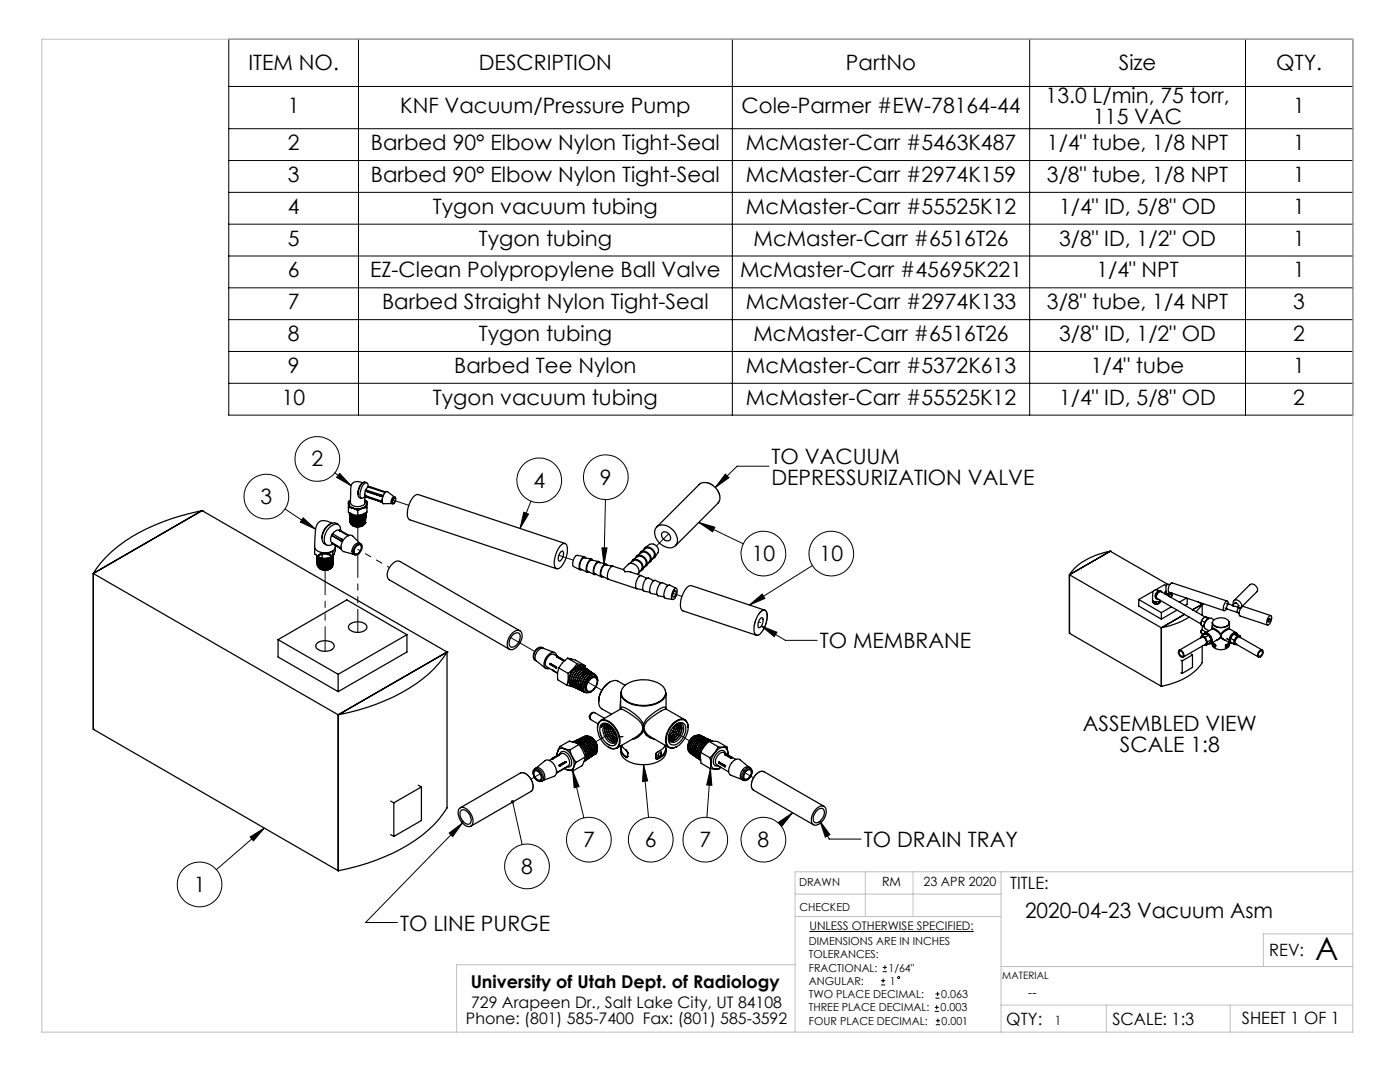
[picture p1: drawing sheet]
<svg xmlns="http://www.w3.org/2000/svg" width="279mm" height="216mm" viewBox="0 0 279 216" stroke-linecap="round" stroke-linejoin="round" font-family="sans-serif">
<g fill="none" stroke="#000" stroke-width=".2">
<path d="M45.6 7.8h224.4v75h-224.4zM45.6 17.3h224.4M71.5 7.8v75M146.2 7.8v75M205.5 7.8v75M248.6 7.8v75M45.6 25.7h224.4M45.6 32h224.4M45.6 38.4h224.4M45.6 44.7h224.4M45.6 51.1h224.4M45.6 57.4h224.4"/>
<path d="M45.6 63.8h224.4M45.6 70.1h224.4M45.6 76.5h224.4M66.8 94.3l3.3 2.6M67.8 94.5l2.3 2.4-2.9-1.7zM106 100l-2.2 5.4M120.8 99.7l-.3 12.9M144.7 94.6l.8 .7-2.7 2zM153.5 93h-6.4l-4.3 4.3M56.9 101.6l6.1 4M60.5 103.3l2.5 2.3-3.1-1.4zM104.5 102.2l1 .4-1.7 2.8z"/>
<path d="M120.1 109.3h1l-.6 3.3zM139.5 104.2l8.8 4.3M139.5 104.2l3.2 1-.5 .9zM162.1 112.9l-12.5 7.8M149.6 120.7l2.5-2.2 .5 .9zM151.9 124.9l4.8 2.9h6.4M151.9 124.9l3.1 1.3-.5 .8zM102.3 160l1.9 8.5M114.3 153.8l1.3 3.2-1 .2zM114.3 153.8l2.2 9.4M128.4 152.6l.9 3.2-1.1 .1zM128.4 152.6l1 10.5"/>
<path d="M141.8 153.4l-.7 9.7M141.8 153.4l.3 3.3-1.1-.1zM49.9 167l2.8-1.8-2.1 2.6zM52.7 165.2l-9.5 8.3M89.6 166.2l2.7-2-2 2.7zM92.3 164.2l-19.3 19.9h6.3M155.4 164l2.8-1.8-2.1 2.6zM158.2 162.2l-2.6 2.3M163.7 163.9l1.8 3.5h6.3M163.7 163.9l1.9 2.6-.9 .5zM161.5 185.9h32.8M175.8 196.5h.9"/>
<path d="M175.8 195.7h.9M176.2 193.9h.8M176.2 193h.8M176.2 195.3v.8M176.6 192.6v.9M186.7 199.2h.8M186.7 198.3h.8M187.1 197.9v.9M186.5 201.8h.9M186.5 201h.9M186.8 204.5h.8M186.8 203.7h.8"/>
<path d="M186.9 200.6v.8M187.2 203.2v.9"/>
<circle cx="53.2" cy="99.1" r="4.5"/>
<circle cx="63.3" cy="91.6" r="4.5"/>
<circle cx="107.6" cy="95.8" r="4.4"/>
<circle cx="120.9" cy="95.2" r="4.5"/>
<circle cx="152.4" cy="110.5" r="4.5"/>
<circle cx="165.9" cy="110.5" r="4.5"/>
<circle cx="39.8" cy="176.5" r="4.5"/>
<circle cx="105.2" cy="172.9" r="4.5"/>
<circle cx="117.5" cy="167.5" r="4.5"/>
<circle cx="129.9" cy="167.5" r="4.5"/>
<circle cx="140.8" cy="167.5" r="4.5"/>
<circle cx="152.4" cy="167.5" r="4.5"/>
<circle cx="179.4" cy="195.1" r=".21"/>
</g>
<g fill="none" stroke="#c0c0c0" stroke-width=".2">
<path d="M8.4 7.8h261.6v198.2h-261.6zM158.7 178.4h41.1M172.7 174v8.9M182.2 174v8.9M199.8 174v32M270 174h-111.3v32M158.7 182.9h41.1M158.7 192.5h-67.6v13.5M199.8 192.9h70.2M270 186.3h-17.9v6.6M199.8 200.6h70.2M220.8 200.6v5.4"/>
<path d="M245.5 200.6v5.4"/>
</g>
<path d="M49.9 167l2.8-1.8-2.1 2.6zM102.1 159.7a.33 .33 0 0 0 0 .6 .33 .33 0 0 0 .5-.2 .33 .33 0 0 0-.4-.4l.1 .3-.1-.3zM114.3 153.8l1.3 3.2-1 .2zM128.4 152.6l.9 3.2-1.1 .1zM141.8 153.4l.3 3.3-1.1-.1zM155.4 164l2.8-1.8-2.1 2.6zM60.5 103.3l2.5 2.3-3.1-1.4zM67.8 94.5l2.3 2.4-2.9-1.7zM104.5 102.2l1 .4-1.7 2.8zM120.1 109.3h1l-.6 3.3zM149.6 120.7l2.5-2.2 .5 .9zM139.5 104.2l3.2 1-.5 .9zM151.9 124.9l3.1 1.3-.5 .8zM163.7 163.9l1.9 2.6-.9 .5zM144.7 94.6l.8 .7-2.7 2zM89.6 166.2l2.7-2-2 2.7z" fill="#000"/>
<g fill="none" stroke="#000" stroke-width=".25">
<path d="M70 99.9l-.2 .2a.94 .94 0 0 0 .9 1.4 2.56 2.56 0 0 0 2.3-.6l.2-.4-.4-.6M71.8 99.3l.3 .1M72.4 96.3a2.46 2.46 0 0 0-.9 2.4M72.4 96.3a1.53 1.53 0 0 0-2.3 .6l-.2 3.4M72.7 99h.3M72.8 99.1v1.2a1.58 1.58 0 0 1-2.2 .6l-.6-.3v-.4M72.8 99.8l.4 .2v.5M72.8 99.9l.4 .6M72.9 97.9l.1-.1 3.1 1 .1 .2h-.1l-3.1-1zM72.9 97.9l-.1 .7 .1 .5M73 98h.1M73 99h.1"/>
<path d="M73 99.1l3.2 1.1-.1-.1M73 99.1l3.1 1M73.1 98l3 1.1M73.1 99l3 1M73.1 99l-.1 .1M73.2 96.3l-.4-.1a1.36 1.36 0 0 0-1.1 1.2l-.2 .9a.92 .92 0 0 0 .3 1M73.3 97l.3 .2M73.5 97.2l-.1-.5-.2-.4a2.37 2.37 0 0 0-1.3 2.7l.2 .4a.67 .67 0 0 0 .8-.4M73.6 97.2l-.4 .2-.2 .4M73.6 97.2h.1M73.6 97.2l.1 .1M73.7 97.3l3.1 .9"/>
<path d="M73.8 97.1l-.2 .1M73.8 97.1l3 1M73.8 97.1l-.1 .2M76.1 99v.1M76.1 100h.2M76.1 100v.1M76.2 98.8l-.1 .3M76.8 98.2v.1M76.8 98.1l.1 .1M76.8 98.1v.1M78.6 99.3l.2-.1a.87 .87 0 0 1-.4 1.3l-.1-.5zM78.6 99.4l.1-.1a.7 .7 0 0 1-.3 1.1v-.4z"/>
<path d="M78.7 99.1l-1.4-1a1.62 1.62 0 0 0-1.1 1.8l.1 .3 .2 .3h1.7M78.8 99.2a.78 .78 0 0 0-.7 .4 .78 .78 0 0 0 .1 .9h.2M18.6 114.4v31.1M40.3 101.9h.1M40.3 101.9a39.5 39.5 0 0 0-18 8.1 18.7 18.7 0 0 0-3.7 4.4M40.3 101.9l-21.7 12.5 48.9 28.2M40.3 101.9l48.9 28.2M40.3 101.9l-21.7 12.5M62.8 109.6v.9l.9 .7 .6 .2M62.8 109.6h.2M62.9 109.4l-.1 .2M63.2 110.8a1.91 1.91 0 0 0 2.5 .6l.7-.5"/>
<path d="M63.2 110.9v.1M63.3 110.9a2.26 2.26 0 0 0 2.9 .2M63.3 112.2v.1M63.3 112.3a1.04 1.04 0 0 0 1.3 1 1.51 1.51 0 0 0 1.8-.9M63.3 112.4a2.11 2.11 0 0 0 2.8 .2M63.3 112.1l.4 .5M63.3 112.7v.1M63.4 112.8a1.83 1.83 0 0 0 2.7 .3M63.4 113a1.91 1.91 0 0 0 2.9 .2M63.6 111.8a1.8 1.8 0 0 0 2.7-.1v-.4a1.83 1.83 0 0 0-2.9-.1l.3 .8M63.6 112.4l.2 .2M63.8 113.5l.9 .3 1.1-.2-.3 .1h-.3l.7-.2"/>
<path d="M64 110.2l.3 .3M64.3 112a1.93 1.93 0 0 0 2-.7 1.37 1.37 0 0 0-1.7-1l-1.1 .4-.1 .4 .2 .3 .9 .7M64.3 110.5v.9M64.8 110.3l-.5 .2M65.3 113.5h-1M65.3 113h-1M65.3 113.2l-1 .1M65.8 104.6a3.1 3.1 0 0 0-1.5 2.7M66 110.1h.4M66.1 113.1l-.1 .2zM66.1 112.7v.1M66.2 106.8l-.1 .1a1.24 1.24 0 0 0 .2 1.4"/>
<path d="M66.3 108.3h.1M66.3 104.4a2.17 2.17 0 0 0-2.9 .1l-.4 1.3-.2 3.3a1.2 1.2 0 0 0 1.2 1.1 2.8 2.8 0 0 0 2.8-.7l.1-.4M66.3 106.9a.18 .18 0 0 1-.1-.2 .18 .18 0 0 1 .3-.1l1.7 1M66.3 108.4l1.7 1.1M66.3 108.3l-.1 .1M66.3 106.9l1.8 1M66.3 106.9h.1M66.4 108.3l1.7 1.1-.1 .1M66.4 108.3l-.1 .1M66.4 111.1l-1.1 .3h-1M66.4 112.9l-.1 .3zM66.4 112.6a1.8 1.8 0 0 1-2.6 .7l-.3-.2-.1-.5"/>
<path d="M66.4 110.1v1M66.4 112.2a1.55 1.55 0 0 1-2 1 1.04 1.04 0 0 1-1.1-.8M66.4 112.1a1.84 1.84 0 0 1-3.1 .1v-.1M66.4 111.7a1.29 1.29 0 0 1-1.6 1.1 1.36 1.36 0 0 1-1.5-.8v.1M66.4 112.6l-.3 .5M66.4 112.6h.1M66.5 111.6a1.89 1.89 0 0 1-3.2 .3v-.2a1.5 1.5 0 0 0 2.1 .8 1.13 1.13 0 0 0 1.1-.9M66.5 111.2a1.38 1.38 0 0 1-1.9 1.1 1.18 1.18 0 0 1-1.3-1M66.5 112.1l-.4 .5M66.5 111.8a1.79 1.79 0 0 1-2.8 .8M66.5 109.9l-.1 .2M66.5 111.3a1.93 1.93 0 0 1-3.2 .3l-.1-.2"/>
<path d="M66.5 111.1a1.97 1.97 0 0 1-3.3 .2v-.1M66.5 111.6h.1M66.5 110.9a1.72 1.72 0 0 1-2.2 1.1 .96 .96 0 0 1-1-.8M66.5 110.8a2 2 0 0 1-3.2 .4l-.1-.3a1.33 1.33 0 0 0 1.6 .9 1.79 1.79 0 0 0 1.7-.8M66.5 110.8v.2M66.5 111.1h.1M66.9 109.2v.7l-.5 1.2M66.9 108.9l.1 .2M67.5 104.7a1.51 1.51 0 0 0-2.3 .5 2.65 2.65 0 0 0-.6 3.2l.6 .3M67.7 105.8h.1M67.7 105.8l.1 .1M67.7 105.8a1.37 1.37 0 0 0-1.4 .8"/>
<path d="M67.7 105.8v.1M67.8 105.9l1.7 1 .1-.1M67.8 105.8h-.1M67.8 105.8v.1M67.8 105.8l1.8 1M68 105.9a1.01 1.01 0 0 0-.4-1.2 1.01 1.01 0 0 0-1.2 .1 3.3 3.3 0 0 0-1.6 3.6 1.08 1.08 0 0 0 1.6 .1M68.2 107.6l.1 .1-.2 .2M68.2 107.6a.18 .18 0 0 1 0 .2 .18 .18 0 0 1-.2 .1h.1M69.5 100.5a1.13 1.13 0 0 0 .9 .9M69.5 100l.5-.2-.5 .7zM69.5 101.3v.9l.9 .5 1 .1M69.5 101.3l.9 .1"/>
<path d="M69.5 100.5v.8M69.6 106.8h.1M69.7 102.3v.1M69.7 102.9a1.61 1.61 0 0 0 2.2 .8 1.08 1.08 0 0 0 1.1-1 1.63 1.63 0 0 1-2 1 1.2 1.2 0 0 1-1.2-.8M69.7 102.4a1.77 1.77 0 0 0 2.5 .7M69.8 103.1v.1M69.8 102.3a2.3 2.3 0 0 0 3.1 .1M69.8 103.4h.1M69.8 103.6h.1M69.9 103.6a1.64 1.64 0 0 0 2.1 .8 1.11 1.11 0 0 0 1-.9 1.3 1.3 0 0 1-1.5 1 1.28 1.28 0 0 1-1.6-.9zM70.4 104.9l.7 .3 1.2-.2M70.4 101.4a2.56 2.56 0 0 0 1.9 0"/>
<path d="M70.4 101.4l1 .5M71.1 108.8a.66 .66 0 0 1 1.1 0 1.75 1.75 0 0 1-1.3 2 1.08 1.08 0 0 1 0-1.7zM71.1 109l.5-.3h.3a1.19 1.19 0 0 1-1 1.9 1.1 1.1 0 0 1 .2-1.6zM71.4 101.9v.9M71.8 108.4l-1.4-1.4a1.22 1.22 0 0 0-1.7 .5l-.3 .4a1.45 1.45 0 0 0 .2 2.2l2 .5M71.9 103.9l-.9 .1M72 108.5a.92 .92 0 0 0-1.4 .4l-.2 .4a.86 .86 0 0 0 .4 1.4M72.3 105h.1M72.3 104.9l-.2 .2 .2-.1M72.3 101.4l-.9 .5M72.5 104.9h-.1M72.8 102.6l-.6 .5"/>
<path d="M72.9 104.4a1.94 1.94 0 0 1-2.8 .2M72.9 104.3h.1M72.9 103.9a1.4 1.4 0 0 1-1.8 1 1.33 1.33 0 0 1-1.2-.8v.1M72.9 104.3v.1M72.9 104.2v.2M73 103.6a1.64 1.64 0 0 1-2.2 1 .94 .94 0 0 1-.9-.8M73 104a1.82 1.82 0 0 1-3.1 .4v-.2M73 103.8a1.8 1.8 0 0 1-2.7 .7l-.4-.6M73 103.3a1.88 1.88 0 0 1-3.2 .1M73 103a1.9 1.9 0 0 1-3.2 .3v-.2M73 103.3a1.92 1.92 0 0 1-3.2 .2v-.1M73 103a1.89 1.89 0 0 1-2.8 .7l-.4-.5"/>
<path d="M73 103.3h.1M73 103.5h.1M73 102.3a1.35 1.35 0 0 1-1.8 1.1 1.26 1.26 0 0 1-1.4-1 2.41 2.41 0 0 0 3.1 0M73 103h.1M73.1 102.2a1.92 1.92 0 0 1-2.7 .8l-.4-.2-.3-.5M73.1 102.5h-.1a1.94 1.94 0 0 1-2.9 .7l-.4-.6M73.1 102.3a.97 .97 0 0 1-.9 .8M73.2 101.3l-.9 .1M73.2 100.5v1.7l-.9 .5-.9 .1M73.2 100.5a1.13 1.13 0 0 1-.9 .9M76.2 100.1v.1M111.8 108.9a.75 .75 0 0 1 1-.4 .75 .75 0 0 1 .4 .9 5.1 5.1 0 0 1-1.6 4 .54 .54 0 0 1-.9-.3 5.2 5.2 0 0 1 1.1-4.2z"/>
<path d="M112 110.1l.3-.1a1.5 1.5 0 0 1-.7 2 1.53 1.53 0 0 1 .4-1.9zM112.8 108.4l-29.5-9.7a3.7 3.7 0 0 0-2 3.4 1.63 1.63 0 0 0 .5 1.6l29.3 9.8M116.7 111.1l-1.5-.3a1.78 1.78 0 0 0-.8 2.2l1.4 .7M116.9 111.3l-.2-.2a2.06 2.06 0 0 0-.9 2.6h.3M118.1 111.5l-1.5-.2a1.82 1.82 0 0 0-.7 2.2l1.3 .7M118.3 111.8l-.2-.3a2.08 2.08 0 0 0-.9 2.7l.3-.1M119.5 112l-1.5-.2a1.82 1.82 0 0 0-.7 2.2l1.3 .7M119.7 112.3l-.2-.3a2.02 2.02 0 0 0-.9 2.7l.4-.1M120.9 112.5l-1.5-.3a1.82 1.82 0 0 0-.7 2.2l1.3 .7M121.1 112.7l-.2-.2a2.05 2.05 0 0 0-1 2.5l.1 .1h.4M121.5 115.6l5.6 1.9M122.3 113l-1.5-.3a1.73 1.73 0 0 0-.7 2.2l1.3 .7"/>
<path d="M124.4 113.6l1-1a1.43 1.43 0 0 1 2.1 1.3v.3l-.2 .4M125.4 112.5l1-.6a1.3 1.3 0 0 1 1.3 .3 1.3 1.3 0 0 1 .4 1.3l-.7 1M126 112.2a.89 .89 0 0 1 1.5-.4 1.19 1.19 0 0 1 .8 1 1.19 1.19 0 0 1-.5 1.2M126.3 111.7l.9-.6a1.3 1.3 0 0 1 1.3 .3 1.3 1.3 0 0 1 .4 1.3l-.7 1M126.8 111.4a.92 .92 0 0 1 1.5-.4 1.19 1.19 0 0 1 .9 1 1.19 1.19 0 0 1-.6 1.2M127.1 110.9l.9-.6a1.3 1.3 0 0 1 1.4 .3 1.3 1.3 0 0 1 .3 1.3l-.7 1M127.1 117.5l1.2 .2M127.6 110.6a.92 .92 0 0 1 1.6-.4 1.31 1.31 0 0 1 .4 2.1h-.2M127.9 110.1l.9-.6a1.28 1.28 0 0 1 1.4 .3 1.28 1.28 0 0 1 .3 1.3l-.6 .9M128 114.9a1.7 1.7 0 0 0-1.1 1.9v.5l.2 .2M128 114.9l-2.3-.8h-1l-.3-.4-2.1-.7a2.12 2.12 0 0 0-.9 2.6h.1M128 114.9l1.1 .5"/>
<path d="M128.4 109.7a1.03 1.03 0 0 1 .9-.6 1.03 1.03 0 0 1 1 .5 1.05 1.05 0 0 1-.1 1.9M128.7 109.3l.9-.7a1.31 1.31 0 0 1 1.4 .3 1.31 1.31 0 0 1 .3 1.4l-.6 .9M130.5 115.9l-1.2-.6a2.09 2.09 0 0 0-.8 2.6l1.2 .3M131 105.3a2.36 2.36 0 0 1 3.4 .5 2.33 2.33 0 0 1 .4 3.1 2.52 2.52 0 0 1-3.5-.9 2.32 2.32 0 0 1-.3-2.7zM131.1 105.2l8.4-8.5a2.41 2.41 0 0 1 3.3 .7 2.39 2.39 0 0 1 .5 3l-8.5 8.5M131.9 116.3l-1.2-.5a2.09 2.09 0 0 0-.8 2.6l1.2 .2M132.2 106.3a1.11 1.11 0 0 1 1.3 .2 1.11 1.11 0 0 1 .1 1.3 1.12 1.12 0 0 1-1.2-.3 1.12 1.12 0 0 1-.2-1.2zM133.3 116.8l-1.1-.6a2.12 2.12 0 0 0-.9 2.7l1.2 .2M134.6 117.5l.3-.1a1.69 1.69 0 0 1-.6 2.2h-.1a1.86 1.86 0 0 1 .4-2.1zM134.6 118l.1-.1a.83 .83 0 0 1-.4 1.3v-.6zM135 117.4l-1.4-.7a2.06 2.06 0 0 0-.8 2.7l1.4 .2M213.4 114.7l18.4 10.6"/>
<path d="M213.4 114.7v11.7M221.6 110h.1M221.6 110a12.8 12.8 0 0 0-7.9 4.3l-.3 .4M221.6 110l-8.2 4.7M221.6 110l11.4 6.6M227.3 119.6v1.3l4.5 2.6M227.3 119.6l4.5 2.6M230 119.8v.4l.6 .3M230 119.8h.1M230.2 117.9l-2.9 1.7M230.9 119.5a.92 .92 0 0 1 .8-1.4l8.8 5M231 119.5l8.7 5"/>
<path d="M231.1 118l-.3 .3-.3 .7M231.3 117.9a.77 .77 0 0 0-1-.1 .77 .77 0 0 0-.3 .9v1a.91 .91 0 0 0 1.5 .1l-.1 .6M231.4 119.9v.2M231.8 118a.92 .92 0 0 0-1 .2 .92 .92 0 0 0-.2 1l.3 .3M231.9 118.2a.53 .53 0 0 0-.5-.2 .53 .53 0 0 0-.4 .4 .67 .67 0 0 0 .1 1.2M232.6 118.3l.3 .3M232.6 118.1l.1-.1-.1 .3zM232.6 118.5h.1M232.6 118.5l.3 .1M232.6 118.3v.2M232.7 118.1a.68 .68 0 0 0 1 .2M232.7 118l-.1 .1a.64 .64 0 0 0 .5 .6 .64 .64 0 0 0 .7-.2l.1-.1"/>
<path d="M232.8 116.9l-.4-.2-1.8 1M232.9 118.6h.7M232.9 118.6l.3 .2M233.2 118.8v.1M233.5 116.6a.6 .6 0 0 0-.7 .2 .6 .6 0 0 0-.1 .6v.8M233.6 118.6l-.4 .2M233.9 118.4l-.3 .2M233.9 118.4v.5l-.4 .2 .2-.1M233.9 118.5l-.3 .1M236.8 119.3l-1.4 .9M236.9 119.4v1.2l-.4 .2M244.9 119.9l-11-3.6a1.35 1.35 0 0 0-.6 1.9l11 3.6"/>
<path d="M246.2 119.9l3.2-3.2a1.05 1.05 0 0 1 1.2 .2 1.05 1.05 0 0 1 .2 1.2l-3.1 3.1M55.5 127.6l12 6.9M55.5 127.6v3.5l12 6.9M63.3 128.4a2.7 2.7 0 0 1 3.2 0 .88 .88 0 0 1 .1 .9 .88 .88 0 0 1-.8 .5 2.07 2.07 0 0 1-2.8-.9zM67.5 134.5v3.5M69.8 124.6a2.55 2.55 0 0 1 3.4 .2 1.14 1.14 0 0 1-1.3 1.4 1.95 1.95 0 0 1-2.4-1.1zM81.2 126.6l-12-6.9-13.7 7.9M81.2 126.6l-13.7 7.9M81.2 126.6v3.5l-13.7 7.9M89.2 130.1h.1M89.2 130.1a25.7 25.7 0 0 1-12.4 9.7 43.4 43.4 0 0 1-9.3 2.8M89.2 130.1v31.1a25.7 25.7 0 0 1-12.4 9.7 43.4 43.4 0 0 1-9.3 2.8"/>
<path d="M89.2 130.1l-21.7 12.5M102.3 126.3a1.03 1.03 0 0 1 1-.5 1.03 1.03 0 0 1 .9 .7 3.1 3.1 0 0 1-2.1 3.1 1.11 1.11 0 0 1-.8-1.6l.3-.9zM102.3 126.7a.79 .79 0 0 1 .9-.4 .79 .79 0 0 1 .6 .7 2.1 2.1 0 0 1-1.7 2.2 1.14 1.14 0 0 1-.3-1.8zM103.8 125.9l-24-13.9a2.13 2.13 0 0 0-2.3 1.7 1.55 1.55 0 0 0 .2 2l23.9 13.8M108.2 129.2a1.54 1.54 0 0 0-1.8 1.7 .66 .66 0 0 0 .4 .8M108.2 129.2a1.61 1.61 0 0 0-1.4 2.5l.2 .2M108.2 129.2l.3 .2M108.4 129.4a1.73 1.73 0 0 0-1.4 2.4l1.9 1.5M108.4 129.4l2.3 .8M109.7 132.4h.2M109.8 132.4l-.1 .2 1.2 .7 .1-.2M109.8 132.4l1.2 .7"/>
<path d="M109.9 132.4l1.2 .7M109.9 132.4h-.1M110.3 133.7h.1M110.3 133.7v.1M110.3 133.8l1 .5M110.3 133.8h.1M111 133.1h.1M111.1 133.1v.1l-.1 .1M111.1 131v.1M111.1 131.1l1.2 .7M111.1 131l1.4 .7h-.2M111.1 130.9v-.1a.78 .78 0 0 0-.6-.7 .78 .78 0 0 0-.9 .4 2.23 2.23 0 0 0-.8 2.8l.3 .2 .6-.1"/>
<path d="M111.1 131l1.2 .7M111.2 130.9l-.6-.3a1.61 1.61 0 0 0-1.8 1.7v.3l.3 .5 2.2 1.2M111.3 134.4v1.2l1.9 1.1M111.5 133.3l-.2 1.1M111.5 133.3l1.9 1.1M112.3 131.8l.2-.1 .2 .1M112.3 131.7v.1M113.3 131.3a5.3 5.3 0 0 0-1.8 2M113.3 131.3l.3 .1a8.7 8.7 0 0 1 3.2 1.4M113.3 131.3l1.9 1.1M113.4 134.4v1.2l-.2 1.1M114.2 136.9h.1"/>
<path d="M115.2 132.4l-.7 .9-1.1 1.1M115.2 132.4l1.6 .4M115.2 137.4l.1 .1M115.8 132.8l.5 .1M115.8 132.8a3.1 3.1 0 0 0-2.1 3.5l.5 .6M115.8 132.8a3.1 3.1 0 0 0-2.1 3.8l.6 .3M116.3 132.9h.1M116.4 133a1.53 1.53 0 0 0-1.9 .7 2.81 2.81 0 0 0-.5 3.1l.4 .2M116.6 133.1a1.18 1.18 0 0 0-1.6 .5 3.1 3.1 0 0 0-.9 3.1l.4 .4-1.3-.4M116.6 136.4a1.57 1.57 0 0 0 .3 1.8l.4 .1 .6-.3M116.6 138.1h.1M116.6 133.1h.1"/>
<path d="M116.8 132.8v.5a1.11 1.11 0 0 0-1.7 .2 2.65 2.65 0 0 0-.7 3.5l.4 .2M116.9 133.3a1.43 1.43 0 0 0-1.8 .7 2.92 2.92 0 0 0-.5 3.1l.3 .2M116.9 133.3h.1M117.1 133.5a1.26 1.26 0 0 0-1.8 .4 3.1 3.1 0 0 0-.8 3.1l.5 .3M117.2 133.6v-.1a1.66 1.66 0 0 0-1.9 1 3 3 0 0 0-.5 2.5l.4 .4M117.2 133.5l.1 .1M117.4 133.7l-.1-.1a1.42 1.42 0 0 0-1.8 .7 2.65 2.65 0 0 0-.5 3l.5 .2M117.4 135.8a1.45 1.45 0 0 1 1.6-.7 1.76 1.76 0 0 1-.4 2.4 .9 .9 0 0 1-1.6 .2 2.04 2.04 0 0 1 .4-1.9zM117.5 133.8a1.25 1.25 0 0 0-1.6 .5 2.99 2.99 0 0 0-.7 3l.4 .3a1.17 1.17 0 0 1-.5-1.5 3 3 0 0 1 2-2.4l.6 .2M117.5 134.1l-.2-.1-.5 .1-.4 .3M117.5 133.8h.1M117.7 135.7a.78 .78 0 0 1 .8-.5 .78 .78 0 0 1 .7 .8 1.86 1.86 0 0 1-1.8 1.9 1.49 1.49 0 0 1 .3-2.2z"/>
<path d="M117.7 134.8a.83 .83 0 0 1 1.4 .2l.1 .3M117.7 134.8l-.5 .5-.6 1.1M117.7 134.8a2.53 2.53 0 0 0-.8 2.9M117.9 134a1.44 1.44 0 0 0-1.8 .8 2.49 2.49 0 0 0-.4 2.8l.3 .2M118 134.1a1.27 1.27 0 0 0-1.7 .5 2.82 2.82 0 0 0-.7 2.9l.5 .3M118.1 138l-.2 .1M118.1 134.2l-.1-.1a2.44 2.44 0 0 0-2.3 2.4 1.23 1.23 0 0 0 .6 1.5M118.2 134.2h.1M118.3 134.9a2.35 2.35 0 0 0-1.4 2.8M118.3 134.4l-.1-.2a1.49 1.49 0 0 0-1.7 .8 2.52 2.52 0 0 0-.4 2.8l.4 .2M118.5 134.4a.91 .91 0 0 0-1.2 .2 2.63 2.63 0 0 0-1 3.3l.3 .2M118.7 134.6a1.07 1.07 0 0 0-1.6 .3 2.88 2.88 0 0 0-.8 2.9l.3 .3 .4 .1"/>
<path d="M118.8 134.7l-.1-.1a1.55 1.55 0 0 0-1.7 .9l-.4 .9M118.8 134.6l.1 .1M119.3 135.9a.77 .77 0 0 0-.9-1 2.6 2.6 0 0 0-1.5 2.8M121.7 136.1a4.6 4.6 0 0 0-2.2 3.8M123.9 139.8l-.1 1.7M124.7 136.7l-1.4-.8a2.44 2.44 0 0 0-2.8 1.3 3.7 3.7 0 0 0-.7 4l2.2 1.3M124.8 136.7a6.6 6.6 0 0 1 7.4 .2 1.86 1.86 0 0 1-.6 3.1 6.3 6.3 0 0 1-7.4-.9 1.75 1.75 0 0 1 .6-2.4zM151.7 122.2a.74 .74 0 0 1 1.2-.2 4.5 4.5 0 0 1-1.7 4.8 .86 .86 0 0 1-.7-1.2l.2-1.6 .4-1zM151.8 123.4l.4-.1a1.51 1.51 0 0 1-.8 1.9l-.1-.3v-.7zM152.6 121.7l-14.8-4.9a3.5 3.5 0 0 0-1.9 2.9l-.1 .5a1.63 1.63 0 0 0 .5 1.7l14.7 4.9M213.4 126.4h.1M213.4 126.4l18.4 10.5"/>
<path d="M230.2 120.4l.4 .1M230.5 120.1l.1 .1M230.6 120.2v.3M230.8 120.1l-.2 .1M231.2 120.4l-.4 .1M231.2 120.1h.2M231.4 120.4l-.8 .1M231.4 120.1v.3M231.5 120.1l-.1 .2M231.8 136.9h.1M231.8 122.2v1.3M231.8 125.3v11.6"/>
<path d="M233.8 121.1l-2 1.1M234.9 121.7l-3.1 1.8M235.3 129.8a.87 .87 0 0 1 .8 .4 .87 .87 0 0 1 0 .9 .95 .95 0 0 1-.8-1.3zM235.3 129.8l4.5-2.7a.93 .93 0 0 1 .8 1.4l-4.5 2.6M235.4 129.9a.61 .61 0 0 1 .7 .4 .61 .61 0 0 1-.2 .7 .76 .76 0 0 1-.5-1.1zM235.7 131.7l.2 .2M235.7 134.2l.2 .2M235.9 131.9v2.5M236.4 122.6l-4.6 2.7M237.3 123.1a15.2 15.2 0 0 1-5.5 2.2M237.7 130.5l.3 .2M238 130.7l-2.1 1.2"/>
<path d="M238 130.7v2.5l-2.1 1.2M239.1 120.1l.8 .5M239.6 127.2v.1M239.7 126.3l.5 .3M239.8 123.8l-.1 .9 .6 .4M239.8 123.8l.7 .4M239.8 126.9l.3 .1M239.8 126.9l-.2 .3M239.9 120.6h.1M239.9 120.6l-1.2 1.5M239.9 128.9v3.3a11.4 11.4 0 0 1-7.4 4.6l-.7 .1M239.9 120.6l-1.9 1.1"/>
<path d="M239.9 120.6v2.2M239.9 124.8v.9M239.9 126.4v.4M240 125.7a.31 .31 0 0 0-.3 .2 .31 .31 0 0 0 0 .4M240 125.7a.35 .35 0 0 0-.3 .6M240 125.7l.7 .5M240.1 127h-.3l-.2 .2M240.1 127l.6 .6M240.1 127l.4 .1M240.5 123.1l-.7 .7M240.5 123.1l.8 .3M240.5 126.3l-.3 .3a.67 .67 0 0 1 .7-.3 .67 .67 0 0 1 .6 .6 .94 .94 0 0 1 0 1.5h-.2h.4"/>
<path d="M240.5 126.3a1.46 1.46 0 0 1 1.4 1.7l-.2 .4M240.5 123.1l.6 .4M240.5 127.1l.2 .5M240.7 127.6l.3 .5M240.7 127.6l.1 .8M240.7 126.5l.4 .2M240.8 126.6h.1M240.8 128.4l-.4 .3h.4M240.8 128.4v.3M240.8 126.6h.3M241 128.1l-.2 .3M241.1 123.4v.1a1.61 1.61 0 0 0-.8 1.4"/>
<path d="M241.2 126.8l.5 .9M241.2 126.8l-.7-.3-.7 .4M241.2 126.8l-.7 .3M241.3 126.8l.4 .7M241.7 127.7l-.2 .4M241.7 127.7l-.2 .6-.7 .4M241.7 127.7l-.7 .4M241.9 125.5l.1-.2a2.87 2.87 0 0 1 1.7 1.3M241.9 125.4v-1.2a1.93 1.93 0 0 0 2.8 .9l.5-.4 .2-.5v1.2M241.9 128.4a1.43 1.43 0 0 0 1.8 1.2 1.38 1.38 0 0 0 1.7-1.2M241.9 125.5a2.94 2.94 0 0 1 1.7 1.3v.2l-.4 .5-1.5 .9M241.9 124.8v.7"/>
<path d="M241.9 125.5l-1.4 .8M242 124.2h.1M242 128.2l.4 .4M242 128.2v.4l.4 .5M242 128.2l.1 .6 .3 .2M242.1 123.8a2.16 2.16 0 0 1 3.2 .3 1.03 1.03 0 0 1-1.2 1.1 1.75 1.75 0 0 1-2.1-1zM242.3 123.7l-.5-.3a1.45 1.45 0 0 0-1.3 2l.8 .5M242.4 128.6l.1 .2M242.4 128.6h.1M242.4 129v.1M242.5 129h-.1M242.5 129l-.1 .1"/>
<path d="M242.5 128.8h.1M242.5 129h.1M242.5 128.8v.2M243.7 126.6v.5M243.7 127.1l.1 .3 .7 .3M243.7 127.1l-.5 .5-.3 .1M244.5 121.3l.4 .2M244.6 129.1h.1M244.6 129.2h.1M244.6 129.1l.1 .1M244.6 128.9h.1M244.6 129.1v.1"/>
<path d="M244.6 128.9v.3M244.7 129.2h.1M244.7 128.7l-.1 .2M244.8 120.5h.4M244.8 128.8h.2l-.1 .2h-.1zM244.8 127.4l.3 .2M244.9 128.6a.32 .32 0 0 1 0 .3 .32 .32 0 0 1-.3 .2M244.9 121.5l2.1 .7M244.9 127.5h.1M245.1 120.5a.36 .36 0 0 0-.1-.5 .36 .36 0 0 0-.5 .3 1.55 1.55 0 0 0-.2 1.5l.5-.3M245.2 120.5l-.2 .2a.63 .63 0 0 0-.1 .8M245.2 120.5l.8 .3"/>
<path d="M245.3 128.2l-.1 .6-.5 .4M245.3 128.2l-.6 .5M245.3 128.2v.6l-.6 .4M245.3 125.4l.1 .1M245.3 125.4l-.1-.1a3.1 3.1 0 0 0-1.5 1.3M245.4 125.5h-.3a2.76 2.76 0 0 0-1.4 1.4l.2 .5 1.6 .9M245.4 125.5l1.3 .8M245.5 127.7l.1 .2M245.5 127.7l.1 .3M245.6 127.4v.8l.7 .4M245.6 127.4l-.1 .3M245.6 127.4l.7 .3"/>
<path d="M246 120.8l.3-.4a.57 .57 0 0 1 .7 .1 .57 .57 0 0 1 .1 .7M246 120.8a.37 .37 0 0 0 .6 .2l.7 .2M246.1 126.6l-.5 .6M246.2 120.6a.66 .66 0 0 1 .2-.9 .66 .66 0 0 1 .9 .3 .83 .83 0 0 1 .2 1.4M246.2 126.5l-.6 .9M246.2 126.5h.6l.7 .4M246.2 126.5l.7 .4M246.3 127.7v.5M246.3 128.6h.4M246.3 126.5h.3M246.3 128.2v.4M246.3 128.2l.2 .4h.2"/>
<path d="M246.6 127.4l-.3 .8M246.6 127.4l-.3 .3M246.7 120.2l-.3 .2M246.7 128.6h.1zM246.7 126.3a1.39 1.39 0 0 0-1.2 1.9l.5 .2-.5-.1M246.7 126.3l.3 .3zM246.7 126.3a1.39 1.39 0 0 0-1.2 2M246.9 126.9l-.3 .5M246.9 126.9l.4 .1M247 122.2l.3 .1M247.3 127l-.7 .4M247.3 120.9l-.2 .2"/>
<path d="M247.3 121.2l-.2 .2a.63 .63 0 0 0-.1 .8M247.3 121.2l.3 .2M247.5 126.9l.1 .3-.3-.2M247.5 126.9l-.2 .1M251.3 130a.45 .45 0 0 1 .6-.3 .45 .45 0 0 1 .2 .7 .75 .75 0 0 1-1 .6l-.1-.4zM251.3 130.2l.1-.1a.36 .36 0 0 1 .6-.1 .36 .36 0 0 1-.2 .6 .38 .38 0 0 1-.5 .3 .38 .38 0 0 1-.1-.6zM251.9 129.7l-4.5-2.6a.91 .91 0 0 0-.7 1.4l4.4 2.6M253.3 123.4h.1a.51 .51 0 0 1-.2 .7l-.1-.2zM253.4 122.9l.1-.1a.57 .57 0 0 1 .2 1 .89 .89 0 0 1-.8 .9 1.68 1.68 0 0 1 .5-1.8zM253.6 122.8l-5.5-1.8a1.46 1.46 0 0 0-.6 1.9l5.5 1.8M18.6 145.5h.1M18.6 145.5l48.9 28.2"/>
<path d="M67.5 142.6v31.1M78 159.8l.6 .4M83.5 156.7l.6 .3M84.1 157l-5.5 3.2M84.1 157v6.7l-5.5 3.2M106.6 153.7a1.03 1.03 0 0 1 1.4 .9 .7 .7 0 0 1 .2 .8 .7 .7 0 0 1-.7 .4 1.56 1.56 0 0 1-.9-2.1zM106.7 153.4a1.28 1.28 0 0 0 .1 1.9l.2 .3a.81 .81 0 0 0 1.1 .3 .81 .81 0 0 0 .3-1.2 1.6 1.6 0 0 0-1.7-1.3 1.02 1.02 0 0 1 1.6 .4l.2 .4a1.11 1.11 0 0 1-.3 1.7M106.7 153.8a1.21 1.21 0 0 1 1.2 1.8 1.21 1.21 0 0 1-1.2-1.8zM107 153.2l1.8-1.4a1.78 1.78 0 0 1 2.1 1.5 1.17 1.17 0 0 1-.3 1.6l-2.2 .8M110.2 151.3v.2l.2-.1M110.2 151.4l-.6 .3M110.3 151.3l.1 .1"/>
<path d="M111.1 154.2h.1M111.3 154.1l-.2 .1M111.3 154.1h.1M111.3 149.9l-.1 .8M111.3 149.9l-.2 .9M111.5 150.6l-1.3 .7h.1M111.5 150.6l-1.2 .7M111.5 150.6v.1M111.5 150.7l-1.1 .7M111.6 150.7h-.1M111.6 150.7l-.1-.1 .5-.2a1.64 1.64 0 0 1 1.5 2.4l-2.4 1.4M111.6 152.6v.2l.1 .1"/>
<path d="M111.6 152.6h.1M111.7 150.5a.75 .75 0 0 1 .5-.6 .75 .75 0 0 1 .8 .2 2.21 2.21 0 0 1 .9 2.8l-.2 .1h-.6M111.8 148.9l.8 .5M111.8 148.9l-.5 1M112.4 153.4l.1 .1M112.5 153.4v.1M112.5 153.5l-1.2 .6M112.6 149.4a.88 .88 0 0 0-1.3 .5M112.6 149.4a3.2 3.2 0 0 1 1.6 1.6M112.6 149.4l1.1 .2M112.6 153.3l.6 .3M112.9 152l.1 .2-1.2 .7-.1-.3"/>
<path d="M112.9 152l-1.2 .6M112.9 152l-1.3 .6M113.2 153.6l1.1 .2M113.7 149.6l.5 1.4M114.2 151l.8 1.1M114.2 151a2.92 2.92 0 0 1 .3 2.1M114.4 148.1a1.31 1.31 0 0 1 1.7 .2 3.4 3.4 0 0 1 1.1 3l-.4 .5M114.5 153.1a.94 .94 0 0 1-1.3 .5M114.5 153.1l-.2 .7M114.5 148a1.24 1.24 0 0 1 1.5 .2 2.74 2.74 0 0 1 1.1 3.4l-.2 .1M114.8 147.9a1.37 1.37 0 0 1 1.8 .5 2.81 2.81 0 0 1 .8 2.9l-.3 .3M114.9 147.8a.98 .98 0 0 1 1.1 0 3 3 0 0 1 1.5 3.3l-.2 .4"/>
<path d="M115 152.1l-.5 1M115.1 147.7a1.1 1.1 0 0 1 1.5 .2 2.68 2.68 0 0 1 1.1 3.3l-.3 .1M115.3 147.6a2.18 2.18 0 0 1 2.5 1.8 1.44 1.44 0 0 1-.2 1.9M115.3 147.6h-.1M115.6 148.6l1.2 2.4M115.6 148.6l-2-.7-1.8 1M115.6 148.6l-1.9 1M115.6 147.5a2.12 2.12 0 0 1 2.4 1.6 1.43 1.43 0 0 1-.3 2M115.6 147.5a2.31 2.31 0 0 1 2.6 2 1.36 1.36 0 0 1-.3 1.6M115.6 147.4v.1M115.7 147.4a1.05 1.05 0 0 1 1.5 .1 2.78 2.78 0 0 1 1.2 3.2l-.4 .2M116 147.3a1.25 1.25 0 0 1 1.5 .4 2.25 2.25 0 0 1 .7 3.1"/>
<path d="M116 147.2l-.1 .1M116.2 147.2a1.83 1.83 0 0 1 2.3 1.4 1.5 1.5 0 0 1-.1 2.1M116.3 147.1a1.8 1.8 0 0 1 2.2 1.2 1.78 1.78 0 0 1 .1 2.3h-.1M116.5 147a1.3 1.3 0 0 1 1.7 .5 2.77 2.77 0 0 1 .8 2.7l-.2 .2M116.6 147a1.45 1.45 0 0 1 1.9 .8 2.11 2.11 0 0 1 .6 2.4l-.2 .2M116.7 151.9a1.61 1.61 0 0 0 .1-2 2.32 2.32 0 0 0-2.4-1.8 2.86 2.86 0 0 1 2.4 3.7l-.2 .1M116.7 151.9h-.1M116.8 151l-.6 1.8-1.9 1M116.8 151l-1.8 1.1M117.3 146.9a2.58 2.58 0 0 1 1.9 2.4M117.9 143.6l1.4 .8M117.9 147.1a2.74 2.74 0 0 1 1.3 2.1"/>
<path d="M118.7 142.2a.82 .82 0 0 0-.9 .4 .82 .82 0 0 0 .1 1M118.7 142.2a.92 .92 0 0 0-.8 1.4M118.7 142.2l1.9 1.1M118.9 150.4h.1M119.6 144.1a1.56 1.56 0 0 1 2.2 .2 4.3 4.3 0 0 1 1.6 4.4l-.4 .6a2.13 2.13 0 0 1-2.4-.9 4.2 4.2 0 0 1-1.2-4zM119.9 143.8a1.62 1.62 0 0 0-.7 1.5M119.9 143.8a2.39 2.39 0 0 1 2.8 1.3 3.4 3.4 0 0 1 .7 3.9l-.3 .3M120.1 144.5a1.54 1.54 0 0 1 2.1 .7 2.81 2.81 0 0 1 .6 3.4 1.54 1.54 0 0 1-2.1-.6 2.81 2.81 0 0 1-.6-3.5zM120.1 145l-.1 .1M120.5 144.5l-.5 .6M120.6 144.4l.9 .2M120.6 144.4h.1"/>
<path d="M120.6 144.4l-.4 .3-.2 .4M120.7 144.4l-.6 .6M121 144.6a2.51 2.51 0 0 0 1.6 3.5l.3-.1-.9-.6M121.1 144.5a2.18 2.18 0 0 0 .6 3.2 .87 .87 0 0 0 1.4 0M121.1 144.6a2.61 2.61 0 0 0 1.7 3.2h.2a2.59 2.59 0 0 1-1.8-3.2M121.4 144.6a2.65 2.65 0 0 0 1.8 3 2.65 2.65 0 0 1-1.8-3M121.4 144.6a.89 .89 0 0 0-1.1 1 2.9 2.9 0 0 0 2 2.7 .86 .86 0 0 0 .9-.8M121.4 144.6h.1M121.5 149.1a1.54 1.54 0 0 0 1.6 .2M121.5 144.6a.99 .99 0 0 0-1.4 .4M121.7 144.7a3.2 3.2 0 0 0 1.5 2.7 2.74 2.74 0 0 1-1.5-2.7zM122.1 145.2l-.1-.2 .3 .9 .7 1"/>
<path d="M122.1 145.1l.4 1.1 .5 .6-.5-.7-.4-.9M123.8 141.5l-3.9 2.3M123.9 141.5v-3.2a3.2 3.2 0 0 0 3 2.4 6.4 6.4 0 0 0 5.6-1.2l.4-1.2v3.2M123.9 149.4a2.53 2.53 0 0 0 2 2.8 6.3 6.3 0 0 0 6.7-1.2l.3-.9v-.7M123.9 147h.2M123.9 141.5a1.51 1.51 0 0 1 1.3 .6 5.9 5.9 0 0 1 3.1 2.9 2.13 2.13 0 0 1-1.3 2l-3.9 2.3M123.9 141.4l-.1 .1M123.9 141.4l.1-.3a2.84 2.84 0 0 1 1.8 .8 6.3 6.3 0 0 1 2.6 2.6M124.1 148.8a1.83 1.83 0 0 0 .9 2.2M124.2 147h.1M125 149.7l.2 .5M125 149.7l.3 .5"/>
<path d="M125 149.7l-1-1a1.82 1.82 0 0 0 1 2.4M125 151v.1M125.2 150.9v.2l-.2-.1M125.2 150.2h.1M125.2 150.9l.1 .1M125.2 150.2v.7M125.2 150.9l-.2 .1M125.3 151l-.1 .2-.2-.1M125.3 150.2v.8M128.4 144.5v1.3M128.4 145.8a2.54 2.54 0 0 0 2.2 1.7M128.4 145.8a2.65 2.65 0 0 1-2.2 1.7"/>
<path d="M130.8 151.3l.2 .2h.2M130.8 150.6v.7M130.9 151.2l.3 .2M130.9 151.1h.1M130.9 150.5l-.1 .1M130.9 151.2l-.1 .1M130.9 150.5v.7M131.2 151.4v.1M131.2 150l-.3 .5M131.2 150a2.69 2.69 0 0 0 1.6-1.3 2.01 2.01 0 0 1-1.6 2.8M131.2 150l-.4 .6M131.5 150.4l.1-.2a.33 .33 0 0 1 .2 .5 .33 .33 0 0 1-.5 .1z"/>
<path d="M131.7 149.8a.8 .8 0 0 1 .2 1 .8 .8 0 0 1-1 .3M132.7 148.8a2.02 2.02 0 0 1-1.5 2.6M132.9 141.4l.1 .1M132.9 141.5l-.1-.4a2.85 2.85 0 0 0-2.2 1.1 6 6 0 0 0-2.2 2.3M133.6 146.6l-.1 .2M133.9 146.9l-.5 .3M134.3 144.6a2.13 2.13 0 0 1 2.4-.9 2.32 2.32 0 0 1 .2 3.1 3.4 3.4 0 0 1-3 2.4 1.56 1.56 0 0 1-.9-2l.6-1.7zM134.4 145a1.65 1.65 0 0 1 2.1-.6 2.73 2.73 0 0 1-.6 3.4 1.44 1.44 0 0 1-2.3 .4 3 3 0 0 1 .8-3.2zM134.7 144.8a2.86 2.86 0 0 1-1.2 2M134.7 144.8l-.1 .3M134.7 144.7a2.91 2.91 0 0 1-1.2 2.1M135 144.5a.86 .86 0 0 1 1.4 .5 3.1 3.1 0 0 1-1.9 3.1 .86 .86 0 0 1-1.1-.9"/>
<path d="M135 144.5a2.82 2.82 0 0 1-1.6 2.7M135 144.5a2.87 2.87 0 0 1-1.6 2.7M135.1 149a1.55 1.55 0 0 1-1.6 .2M135.3 144.4a2.47 2.47 0 0 1-1.8 3 2.53 2.53 0 0 0 1.8-2.9M135.4 144.5l-.3-.1-.1 .6 .3 .6M135.5 144.4l-.7 .2M135.5 144.4l-.6 .2M135.5 144.4a.95 .95 0 0 1 .6 1.3 2.36 2.36 0 0 1-2.5 2.1l.4-.1 .8-.6M135.5 144.5a2.35 2.35 0 0 1-2 3.1M135.5 144.5a2.41 2.41 0 0 1-1.9 3.2M135.7 144.5a1.21 1.21 0 0 1 .2 1.7 2.06 2.06 0 0 1-2.3 1.6M136.7 143.6a1.61 1.61 0 0 1 .6 1.5"/>
<path d="M136.7 143.6a2.41 2.41 0 0 0-2.9 1.4 3.5 3.5 0 0 0-.6 3.9l.3 .3M136.7 143.6l-3.7-2.1a8.2 8.2 0 0 0-4.3 3.1 1.88 1.88 0 0 0 1.1 2.4l3.7 2.2M138.6 146.9a2.66 2.66 0 0 0-1.4 2.3M138.8 151l.1 .1M139.1 146.7a2.51 2.51 0 0 0-1.7 3.3l.5 .3M139.8 150.1l.1 2.2 1.9 1.1M139.8 146.8h-.1a1.29 1.29 0 0 0-1.5 .6 2.2 2.2 0 0 0-.3 3M139.8 150.1l1.9 1.1M139.9 146.9a1.03 1.03 0 0 0-1.5 .3 2.99 2.99 0 0 0-.8 2.9l.4 .4M140.2 146.9a1.19 1.19 0 0 0-1.4 .4 2.51 2.51 0 0 0-.7 3.3h.1M140.3 147a1.31 1.31 0 0 0-1.7 .6 2.59 2.59 0 0 0-.6 2.9l.4 .2M140.4 147.1a1.98 1.98 0 0 0-2.1 1.7 1.59 1.59 0 0 0 .2 2"/>
<path d="M140.4 147l.1 .1M140.6 147.2l-.1-.1a1.55 1.55 0 0 0-1.8 .9 2.12 2.12 0 0 0-.2 2.8M140.8 147.2a1.36 1.36 0 0 0-1.7 .8 2.58 2.58 0 0 0-.4 2.9l.1 .1M141 147.4a1.23 1.23 0 0 0-1.7 .4 3.1 3.1 0 0 0-.7 3l.4 .3M141.2 147.4a2.04 2.04 0 0 0-2.3 1.6 1.82 1.82 0 0 0 .2 2.2l.1 .1M141.2 147.8l-.3-.1-.5 .1-.5 .4M141.3 147.5a1.07 1.07 0 0 0-1.4 .2 2.71 2.71 0 0 0-.8 3.5l.2 .1M141.4 148a3.1 3.1 0 0 0-1.6 3.6M141.5 147.9l-1.7 2.2M141.5 147.9l1.7 .1 1.9 1M141.5 147.6a2.16 2.16 0 0 0-2.3 1.9 1.61 1.61 0 0 0 .3 2M141.5 147.5v.1"/>
<path d="M141.5 147.9l1.8 1.1M141.6 147.7a1.21 1.21 0 0 0-1.5 .4 2.48 2.48 0 0 0-.6 3.4l.1 .1M141.7 151.2l.2 1.2M141.8 153.4l1 .1M141.9 152.4l-.1 1M141.9 152.4a1.04 1.04 0 0 0 .9 1.1M141.9 147.7a1.1 1.1 0 0 0-1.4 .4 2.72 2.72 0 0 0-.8 3.5l.1 .1a2.35 2.35 0 0 1 .4-3.2 1.38 1.38 0 0 1 1.9-.6M142.1 147.9h.1M142.2 147.9a1.45 1.45 0 0 0-1.9 .9 2.75 2.75 0 0 0-.5 2.8M142.7 150.2a3.5 3.5 0 0 0-.8 2.2M142.7 150.2l-1 1M142.8 153.5l1-.4-.3 .3z"/>
<path d="M143.3 149l-.6 1.2M143.3 149l1.1 .1M143.5 152.1l-.1 .2 1.2 .7 .1-.2M143.5 152.1l1.2 .7M143.6 152.1h-.2M143.6 152.1l1.1 .7M143.6 152.1h-.1M144.4 149.1a2.45 2.45 0 0 0-1.7 1.1M144.4 149.1a.98 .98 0 0 1 .9 1.1M144.7 150.5v.1M144.7 150.6l1.2 .7M144.7 150.5l1.3 .7h-.1"/>
<path d="M144.7 150.5l1.2 .7M144.7 152.8l.1 .1-.1 .1M144.7 152.8h.1M144.8 150.4a.74 .74 0 0 0-.5-.7 .74 .74 0 0 0-.8 .2 2.23 2.23 0 0 0-.9 2.7l.2 .2h.5M145.1 149l-.7 .1M145.1 149l.2 1.2M145.3 150.2l-.1 .4M145.3 150.2v.4M145.9 151.2v.1M146 151.2v.1h-.1M146.8 151.5l-2.3-1.3a1.7 1.7 0 0 0-1.5 2.4l2.4 1.4M148.7 154a.89 .89 0 0 1 1.2-.4 1.49 1.49 0 0 1-1.3 2 1.1 1.1 0 0 1 .1-1.6z"/>
<path d="M149 153.8a.5 .5 0 0 1 .6-.2 .5 .5 0 0 1 .3 .5l-.1 .6a.99 .99 0 0 1-1.2 .7 1.3 1.3 0 0 1 .4-1.6zM149.5 153.1l-1.8-1.5a1.7 1.7 0 0 0-2.1 1.5 1.11 1.11 0 0 0 .3 1.6l2.2 .8M149.8 153.2a1.57 1.57 0 0 1 0 1.7 1.57 1.57 0 0 1-1.5 .8M149.8 153.2a1.02 1.02 0 0 0-1.6 .4l-.2 .4a1.07 1.07 0 0 0 .3 1.7M149.8 153.2a1.45 1.45 0 0 0-1.7 1.3 1.09 1.09 0 0 0 .2 1.2M67.5 173.7h.1M78 166.5l.6 .4M78.6 160.2v6.7M91.7 161.3a1.38 1.38 0 0 1 1.9 .6 2.06 2.06 0 0 1 .3 3 2.48 2.48 0 0 1-2.5-2.6l.1-.7zM91.9 161.2l11.9-6.9a1.55 1.55 0 0 1 1.8 .7 2.07 2.07 0 0 1 .3 2.9l-11.9 7M92 161.8a1.07 1.07 0 0 1 1.6 .5l.2 .4a1.17 1.17 0 0 1-.2 1.8 2.03 2.03 0 0 1-1.6-2.7zM162.8 161.5a1.16 1.16 0 0 1 2-.1 2.82 2.82 0 0 1-2.1 3.3 1.24 1.24 0 0 1-.7-1.9z"/>
<path d="M163 161.8a.8 .8 0 0 1 .9-.5 .8 .8 0 0 1 .6 .8 2.17 2.17 0 0 1-1.7 2.1 1.3 1.3 0 0 1-.1-2.1zM164.5 160.9l-12-6.9a1.9 1.9 0 0 0-2.3 1.5l-.2 .5a1.52 1.52 0 0 0 .4 1.7l11.9 6.9"/>
</g>
<g fill="none" stroke="#000" stroke-width=".2" stroke-dasharray="6.3 1.3 1.3 1.3 1.3 1.3">
<path d="M76.3 99.9l.2-1.1a.84 .84 0 0 1 .9-.7M71.4 105.2v2.8M72.1 109.2l-.1-.5a1.2 1.2 0 0 0-1.2 1.8 1.15 1.15 0 0 0 1.3-1.3M76.6 100.5l-.2-.1-.1-.5M81.6 100.8l-3.2-1M114.4 111.8l-2.9-1M124.4 113.7l.3 .4M131 108.9l2.5-2.4M136.1 119l-1.8-.6M101.9 127.2l4.8 2.8M117.3 136.1l2.8 1.6M151.8 124.2l-.4-.1"/>
<path d="M103.9 154.3a2.15 2.15 0 0 1 2.3 1.7 1.47 1.47 0 0 1-.2 1.9M106 155.5l1.8-1.1M118.9 148l2.5-1.5M133.9 145.7l3.7 2.1M148.7 154.2l1.7 1M152.5 154a2.15 2.15 0 0 0-2.4 1.8 1.47 1.47 0 0 0 .3 1.8"/>
</g>
<path d="M139.5 96.7a2.29 2.29 0 0 1 3.2 .5 2.34 2.34 0 0 1 .6 3.2" fill="none" stroke="#000" stroke-width=".2" stroke-dasharray="6.3 1.3 1.3 1.3 1.3 1.3" stroke-dashoffset="6"/>
<path d="M153.1 122.9a.98 .98 0 0 0-.7-1.2 4.1 4.1 0 0 0-1.9 3.6 1.3 1.3 0 0 0 .6 1.5 3.3 3.3 0 0 0 1.9-2.9l.1-1" fill="none" stroke="#000" stroke-width=".2" stroke-dasharray="6.3 1.3 1.3 1.3 1.3 1.3" stroke-dashoffset="3.4"/>
<path d="M123.2 147.6a3.5 3.5 0 0 0-2.5-3.3 1.21 1.21 0 0 0-1 1.7 3.3 3.3 0 0 0 2.5 2.8 1.02 1.02 0 0 0 1-1.2" fill="none" stroke="#000" stroke-width=".2" stroke-dasharray="6.3 1.3 1.3 1.3 1.3 1.3" stroke-dashoffset="3.3"/>
<path d="M71.4 110.6v15.6" fill="none" stroke="#000" stroke-width=".2" stroke-dasharray="6.3 1.3 1.3 1.3 1.3 1.3" stroke-dashoffset="1.7"/>
<path d="M64.9 130v-16.2" fill="none" stroke="#000" stroke-width=".2" stroke-dasharray="6.3 1.3 1.3 1.3 1.3 1.3" stroke-dashoffset="1.4"/>
<path d="M71.4 109.6l6.3 3.6" fill="none" stroke="#000" stroke-width=".2" stroke-dasharray="6.3 1.3 1.3 1.3 1.3 1.3" stroke-dashoffset="5.9"/>
<text font-size="6.3" x="262.5" y="191.5">A</text>
<g font-size="4.2">
<text x="49.6" y="14.1">ITEM NO.</text>
<text x="95.6" y="14.1">DESCRIPTION</text>
<text x="168.8" y="14.1">PartNo</text>
<text x="223.3" y="14.1">Size</text>
<text x="254.7" y="14.1">QTY.</text>
<text x="57.4" y="22.6">1</text>
<text x="79.9" y="22.6">KNF Vacuum/Pressure Pump</text>
<text x="148" y="22.6">Cole-Parmer #EW-78164-44</text>
<text x="208.7" y="20.5">13.0 L/min, 75 torr,</text>
<text x="258.1" y="22.6">1</text>
<text x="57.4" y="30">2</text>
<text x="74" y="30">Barbed 90° Elbow Nylon Tight-Seal</text>
<text x="148.9" y="30">McMaster-Carr #5463K487</text>
<text x="208.9" y="30">1/4&quot; tube, 1/8 NPT</text>
<text x="218.2" y="24.7">115 VAC</text>
<text x="258.1" y="30">1</text>
<text x="57.4" y="36.3">3</text>
<text x="74" y="36.3">Barbed 90° Elbow Nylon Tight-Seal</text>
<text x="148.9" y="36.3">McMaster-Carr #2974K159</text>
<text x="208.9" y="36.3">3/8&quot; tube, 1/8 NPT</text>
<text x="258.1" y="36.3">1</text>
<text x="57.4" y="42.7">4</text>
<text x="86.4" y="42.7">Tygon vacuum tubing</text>
<text x="148.9" y="42.7">McMaster-Carr #55525K12</text>
<text x="211.4" y="42.7">1/4&quot; ID, 5/8&quot; OD</text>
<text x="258.1" y="42.7">1</text>
<text x="57.4" y="49">5</text>
<text x="95.5" y="49">Tygon tubing</text>
<text x="150.4" y="49">McMaster-Carr #6516T26</text>
<text x="211.4" y="49">3/8&quot; ID, 1/2&quot; OD</text>
<text x="258.1" y="49">1</text>
<text x="57.4" y="55.4">6</text>
<text x="73.9" y="55.4">EZ-Clean Polypropylene Ball Valve</text>
<text x="147.7" y="55.4">McMaster-Carr #45695K221</text>
<text x="218.8" y="55.4">1/4&quot; NPT</text>
<text x="258.1" y="55.4">1</text>
<text x="57.4" y="61.7">7</text>
<text x="76.2" y="61.7">Barbed Straight Nylon Tight-Seal</text>
<text x="148.9" y="61.7">McMaster-Carr #2974K133</text>
<text x="208.9" y="61.7">3/8&quot; tube, 1/4 NPT</text>
<text x="258.1" y="61.7">3</text>
<text x="57.4" y="68.1">8</text>
<text x="95.5" y="68.1">Tygon tubing</text>
<text x="150.4" y="68.1">McMaster-Carr #6516T26</text>
<text x="211.4" y="68.1">3/8&quot; ID, 1/2&quot; OD</text>
<text x="258.1" y="68.1">2</text>
<text x="57.4" y="74.4">9</text>
<text x="90.6" y="74.4">Barbed Tee Nylon</text>
<text x="148.9" y="74.4">McMaster-Carr #5372K613</text>
<text x="217.7" y="74.4">1/4&quot; tube</text>
<text x="258.1" y="74.4">1</text>
<text x="56.2" y="80.8">10</text>
<text x="86.4" y="80.8">Tygon vacuum tubing</text>
<text x="148.9" y="80.8">McMaster-Carr #55525K12</text>
<text x="211.4" y="80.8">1/4&quot; ID, 5/8&quot; OD</text>
<text x="258.1" y="80.8">2</text>
<text x="62.2" y="93.1">2</text>
<text x="154" y="92.5">TO VACUUM</text>
<text x="52" y="100.6">3</text>
<text x="106.5" y="97.3">4</text>
<text x="119.7" y="96.7">9</text>
<text x="154" y="96.7">DEPRESSURIZATION VALVE</text>
<text x="150" y="112">10</text>
<text x="163.6" y="112">10</text>
<text x="163.6" y="129.4">TO MEMBRANE</text>
<text x="216.1" y="145.8">ASSEMBLED VIEW</text>
<text x="223.5" y="150">SCALE 1:8</text>
<text x="116.4" y="169">7</text>
<text x="128.7" y="169">6</text>
<text x="139.6" y="169">7</text>
<text x="151.2" y="169">8</text>
<text x="172.4" y="169">TO DRAIN TRAY</text>
<text x="38.7" y="178">1</text>
<text x="104" y="174.4">8</text>
<text x="79.8" y="185.7">TO LINE PURGE</text>
<text x="204.6" y="183.1">2020-04-23 Vacuum Asm</text>
</g>
<text font-size="3.5" x="93.9" y="197.1">University of Utah Dept. of Radiology</text>
<g font-size="3.4">
<text x="201.6" y="177.4">TITLE:</text>
<text x="253.3" y="190.8">REV:</text>
<text x="200.8" y="204.6">QTY:</text>
<text x="222" y="204.6">SCALE: 1:3</text>
<text x="247.8" y="204.4">SHEET 1 OF 1</text>
</g>
<g font-size="3.2">
<text x="94" y="201.1">729 Arapeen Dr., Salt Lake City, UT 84108</text>
<text x="93" y="204.2">Phone: (801) 585-7400 Fax: (801) 585-3592</text>
</g>
<g font-size="2.5">
<text x="176" y="176.9">RM</text>
<text x="184.3" y="176.9">23 APR 2020</text>
<text x="205.2" y="199">--</text>
<text x="210.5" y="204.5">1</text>
</g>
<text font-size="2.4" x="161.5" y="185.6">UNLESS OTHERWISE SPECIFIED:</text>
<g font-size="2.2">
<text x="159.5" y="176.9">DRAWN</text>
<text x="159.5" y="181.8">CHECKED</text>
<text x="161.4" y="188.6">DIMENSIONS ARE IN INCHES</text>
<text x="161.4" y="191.2">TOLERANCES:</text>
<text x="161.4" y="193.9">FRACTIONAL:</text>
<text x="161.4" y="196.5">ANGULAR:</text>
<text x="177.3" y="193.9">1/64&quot;</text>
<text x="177.6" y="196.5">1</text>
<text x="161.4" y="201.8">THREE PLACE DECIMAL:</text>
<text x="161.4" y="199.2">TWO PLACE DECIMAL:</text>
<text x="187.7" y="201.8">0.003</text>
<text x="187.8" y="199.2">0.063</text>
<text x="161.4" y="204.5">FOUR PLACE DECIMAL:</text>
<text x="187.9" y="204.5">0.001</text>
</g>
<text font-size="2" x="200" y="195.3">MATERIAL</text>
</svg>
